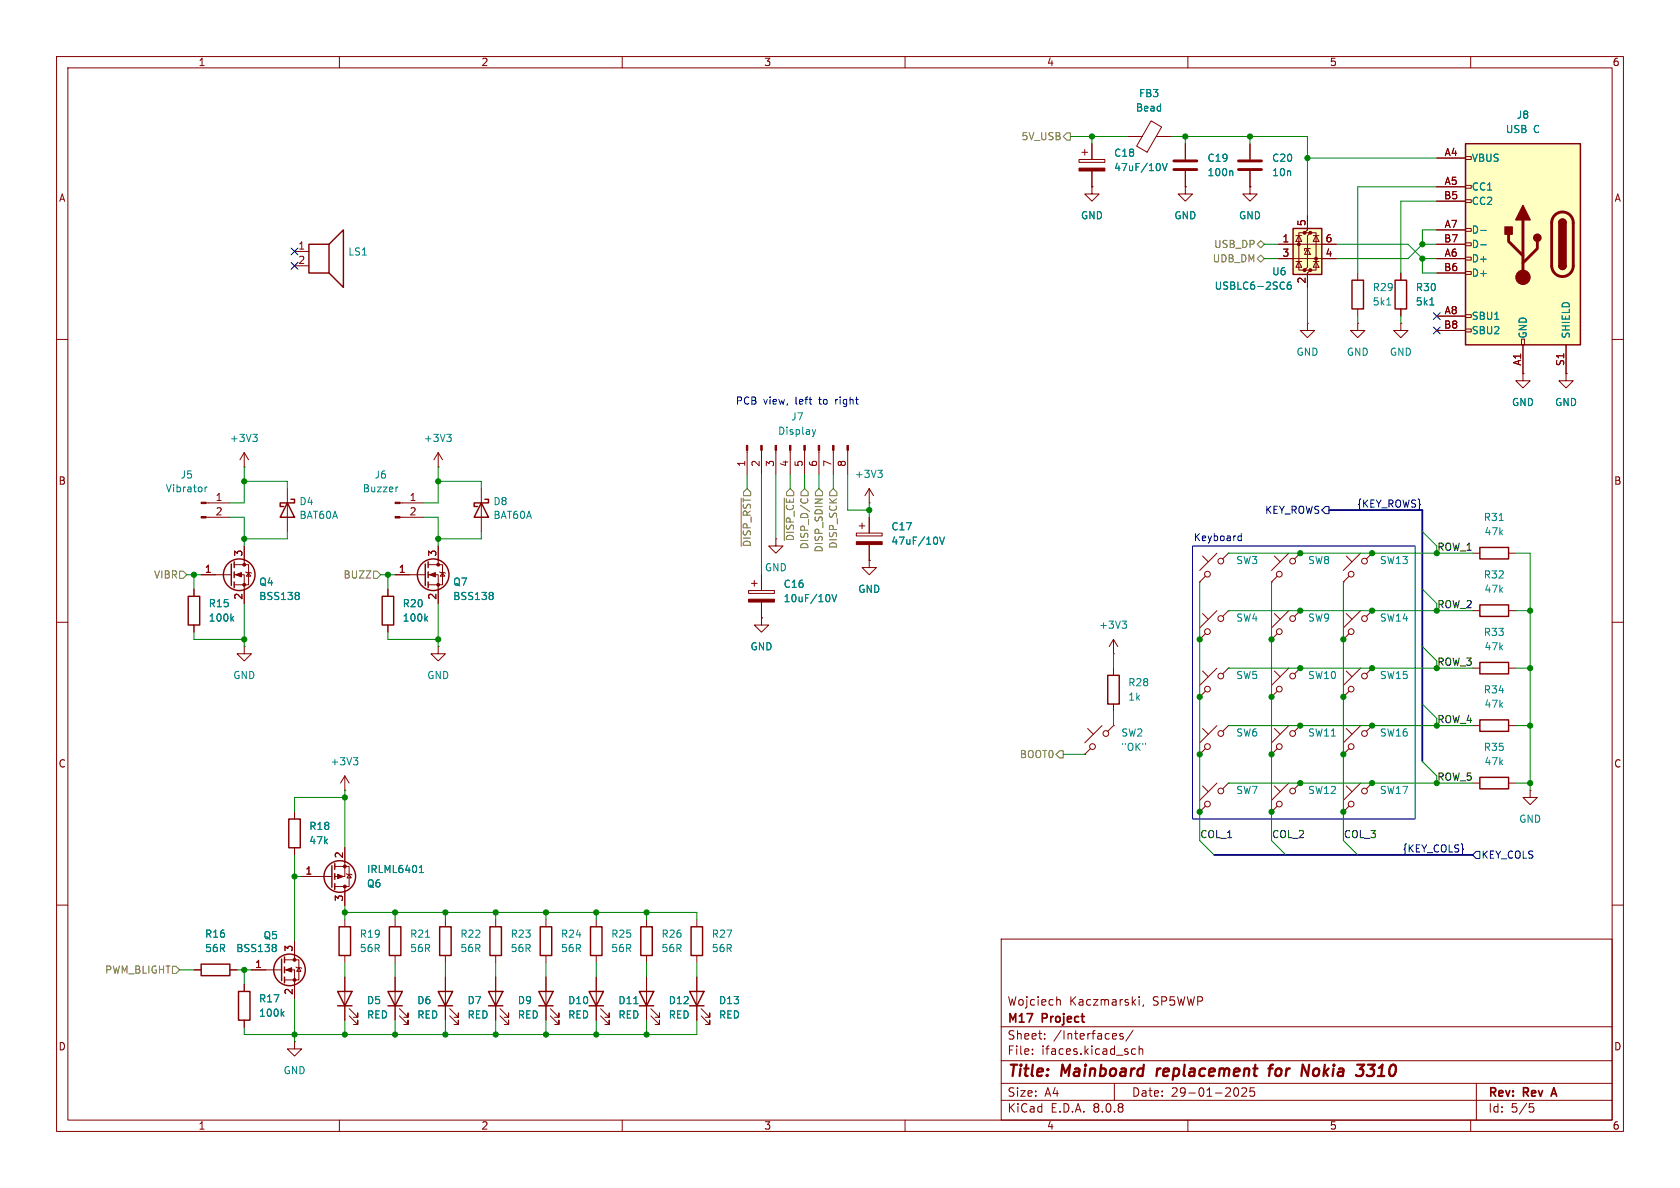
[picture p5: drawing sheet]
<svg xmlns="http://www.w3.org/2000/svg" width="297mm" height="210mm" viewBox="0 0 297 210" stroke-linecap="round" stroke-linejoin="round" font-family="sans-serif">
<g fill="none" stroke="#840000" stroke-width=".18">
<path d="M10 10h277v190h-277zM12 12h273v186h-273zM60 10v2M110 10v2M160 10v2M210 10v2M260 10v2M190.8 28.2h4.5v.5h-4.5zM191.3 26.9h1M191.8 26.4v1M193 25.4v2.8M193 30.2v2.8"/>
<path d="M199.4 24.1h2.5M203.5 21.4l1.9 1.1-2.6 4.4-1.9-1.1zM204.4 24.1h2.6M52.1 44.5h2.5M52.1 47h2.5M10 60h2M132.1 79.6v4.2M134.6 79.6v4.2M137.2 79.6v4.2M139.7 79.6v4.2M142.2 79.6v4.2M144.8 79.6v4.2"/>
<path d="M147.3 79.6v4.2M149.9 79.6v4.2M269.2 66v1.3h1.3l-1.3 1.3-1.2-1.3h1.2M269.2 66h.1M285 60h2M77.5 82.6h.1M77.5 80l-.8 1.3M77.5 80v2.6M77.5 80l.7 1.3M85.1 86.4v7.6M153.7 88.9h.1M153.7 86.4l-.8 1.2"/>
<path d="M153.7 86.4v2.5M153.7 86.4l.7 1.2M10 110h2M260.3 108h1.3M266.7 108h1.3M285 110h2M212.6 138.9l1 1.1M215.1 138.4l-3 3.1M217.2 138.4l-1 1M217.2 138.4h.1M224.8 133.4h.1M225.3 128.8l1 1"/>
<path d="M225.3 138.9l1 1.1M225.8 132.3l-1 1.1M227.8 128.3l-3 3M227.8 138.4l-3 3.1M229.9 128.3l-1 1M229.9 128.3h.1M229.9 138.4l-1 1M229.9 138.4h.1M212.1 143.5h.1M213.1 142.5l-1 1M224.8 143.5h.1M225.8 142.5l-1 1"/>
<path d="M10 160h2M78.7 162.6v1.2M78.7 168.9v1.3M87.6 162.6v1.2M87.6 168.9v1.3M96.5 172.7v7.6M97.3 179.6l1.5 1.5v-.8v.8h-.8M97.3 178.3l1.5 1.5v-.7v.7h-.8M105.4 172.7v7.6M106.2 179.6l1.5 1.5v-.8v.8h-.8M106.2 178.3l1.5 1.5v-.7v.7h-.8M177 166h108v32h-108z"/>
<path d="M187 176.7h.2l.3 .2v.8M201.4 176.2v.1M201.4 176.7v1M202.2 177.6l-.2 .3M285 160h2M60 198v2M110 198v2M160 198v2M177 194.5h108M177 191.5h108M177 187.5h108M177 181.5h108"/>
<path d="M182.5 186.3v.1M182.5 185.5v.1M184.7 183.6v.1M184.7 182.8v.1M197 191.5v3M197.3 182.8l.1 .3-.7 .1M198.5 182.8l-.3-.1-.2 .2v.2l.5 .2v.3h-.5M200.3 182.1l-1.3 2M200.7 185.5l-.4-.1-.3 .3v.4l.2 .2h.5M201.4 185.5l.2-.1 .4 .1v.9M201.4 184.9v1.5M210 198v2"/>
<path d="M218.8 192.4a.81 .81 0 0 1-.3 1.4l-.2-.1M220.3 192.4v.5l-.8 .9h.9M221 192.3v.7l.2-.1h.5l.1 .6-.3 .3-.5-.1M260 198v2M261 191.5v6.5M270.4 195.1h.7M270.5 195.7h.4l.3 .3-.2 .5-.5 .1"/>
<circle cx="215.8" cy="139.8" r=".51"/>
<circle cx="226.2" cy="132" r=".51"/>
<circle cx="228.5" cy="129.7" r=".51"/>
<circle cx="228.5" cy="139.8" r=".51"/>
<circle cx="213.5" cy="142.1" r=".51"/>
<circle cx="226.2" cy="142.1" r=".51"/>
</g>
<path d="M274.3 193.4h.8M274.7 192.3l-.5 1.5" fill="none" stroke="#840000" stroke-width=".3"/>
<path d="M204.6 188.9l-.2 1.3M224.2 188.9h.8M225.1 188.2l-.4 .1-.1 .2-.3 1.7M230.3 188.2l.9 2 .3-2M241.6 190l.3 .2h.5M241.8 188.2h1.3l-.8 .8h.3" fill="none" stroke="#840000" stroke-width=".4"/>
<path d="M54.6 43.2h3.6v5.1h-3.6zM58.2 43.2l2.5-2.6v10.2l-2.5-2.5M85.1 88.9l1.3 2.5h-2.6zM85.7 88.3h.7v.6h-2.6v.6h.7M261.6 106.9h5.1v2.1h-5.1zM77.7 163.8h2.1v5.1h-2.1zM86.6 163.8h2v5.1h-2zM95.2 175.3h2.6l-1.3 2.5zM95.2 177.8h2.6M104.1 175.3h2.6l-1.3 2.5zM104.1 177.8h2.6" fill="none" stroke="#840000" stroke-width=".25"/>
<path d="M205.1 29.1v.8M205.5 28.9l.4 1.3 .4-1.3M79 76.8h.8l-.5 .5M79.5 77.3l.3 .2v.3l-.3 .2M143.6 75.9l.3 .9M143.9 76.8l-.1 .3M144.2 75.9l-.3 .9M155.2 83.1h.8l-.5 .5M155.7 83.6l.3 .3v.3l-.3 .2M112.1 177.4h.7" fill="none" stroke="#008484" stroke-width=".18"/>
<g fill="#840000" stroke="#840000" stroke-width=".18">
<path d="M149.7 78.7h.3v.9h-.3z"/>
<path d="M147.2 78.7h.2v.9h-.2z"/>
<path d="M144.7 78.7h.2v.9h-.2z"/>
<path d="M142.1 78.7h.3v.9h-.3z"/>
<path d="M139.6 78.7h.2v.9h-.2z"/>
<path d="M137 78.7h.3v.9h-.3z"/>
<path d="M134.5 78.7h.2v.9h-.2z"/>
<path d="M132 78.7h.2v.9h-.2z"/>
<path d="M190.8 29.7h4.5v.5h-4.5z"/>
</g>
<path d="M228.6 40.4h5.1v8.1h-5.1z" fill="#ffffc2"/>
<g fill="#840000" stroke="#840000" stroke-width=".18">
<path d="M132.3 105.9h4.6v.5h-4.6z"/>
<path d="M75.9 101.6l1.1-.4v.8z"/>
<path d="M151.4 95.8h4.6v.5h-4.6z"/>
<path d="M59.7 154.6l1 .3-1 .4z"/>
<path d="M41.7 101.6l1-.4v.8z"/>
<path d="M69.8 91.3h.9v.3h-.9z"/>
<path d="M69.8 88.8h.9v.2h-.9z"/>
<path d="M35.6 91.3h.8v.3h-.8z"/>
<path d="M35.6 88.8h.8v.2h-.8z"/>
<circle cx="229.6" cy="43.2" r=".25"/>
<circle cx="230.6" cy="47.8" r=".25"/>
<circle cx="230.6" cy="41.1" r=".25"/>
<circle cx="231.6" cy="47.8" r=".25"/>
<circle cx="231.6" cy="41.1" r=".25"/>
<circle cx="232.7" cy="45.7" r=".25"/>
<circle cx="77.5" cy="103.4" r=".25"/>
<circle cx="77.5" cy="99.8" r=".25"/>
<circle cx="61" cy="153.2" r=".25"/>
<circle cx="61" cy="156.7" r=".25"/>
<circle cx="43.2" cy="103.4" r=".25"/>
<circle cx="43.2" cy="99.8" r=".25"/>
</g>
<g fill="none" stroke="#840000" stroke-width=".18">
<path d="M193 33v1.3h1.3l-1.3 1.3-1.2-1.3h1.2M193 33h.1M209.5 33v1.3h1.3l-1.3 1.3-1.2-1.3h1.2M209.5 33h.1M209.5 25.4v2.8M209.5 30.2v2.8M221 33v1.3h1.2l-1.2 1.3-1.3-1.3h1.3M221 33h.1M221 25.4v2.8M221 30.2v2.8M231.1 38.1v2.5l-.5 .5h1l-.5 .6v5.5l-.5 .6h1l-.5 .5v2.5M226.1 45.7h10.1"/>
<path d="M226.1 43.2h10.1M229.1 46.2h1M229.1 41.7h1M229.6 41.7l.5 1h-1zM229.6 46.2l.5 1h-1zM230.6 41.1h-1v6.7h1M231.1 43.9l.5 1.1h-1zM231.1 57.2v1.2h1.3l-1.3 1.3-1.2-1.3h1.2M231.1 57.2h.1M231.6 43.9h-1v.4M231.6 41.1h1.1v6.7h-1.1M232.2 46.2h1"/>
<path d="M232.2 41.7h1M232.7 46.2l.5 1h-1zM232.7 41.7l.5 1h-1zM36.4 91.4h4.2M36.4 88.9h4.2M41.4 99.8h2.5v3.6h-2.5M43.2 96.5v3.3M50.8 86.4v7.6M70.7 91.4h4.2M70.7 88.9h4.2M75.7 99.8h2.5v3.6h-2.5M77.5 96.5v3.3"/>
<path d="M137.2 95.3v1.2h1.2l-1.2 1.3-1.3-1.3h1.3M137.2 95.3h.1M151.4 94.2h4.6v.5h-4.6zM151.9 93h1M152.4 92.5v1M153.7 99.1v1.2h1.2l-1.2 1.3-1.3-1.3h1.3M153.7 99.1h.1M153.7 91.4v2.8M153.7 96.3v2.8M212.6 98.3l1 1M215.1 97.8l-3 3M217.2 97.8l-1 1"/>
<path d="M217.2 97.8h.1M225.3 98.3l1 1M227.8 97.8l-3 3M229.9 97.8l-1 1M229.9 97.8h.1M238 98.3l1 1M240.5 97.8l-3 3M242.6 97.8l-1 1M242.6 97.8h.1M34.3 104.1v1.3M34.3 110.5v1.3M35.6 101.6h5.3"/>
<path d="M41.4 101.6h1.8v5.1M43.2 114.3v1.3h1.2l-1.2 1.2-1.3-1.2h1.3M43.2 114.3h.1M43.4 101.1l.2 .1h.7l.1 .1M43.9 101.2l.4 .7h-.7zM69.8 101.6h5.4M75.7 101.6h1.8v5.1M77.5 114.3v1.3h1.2l-1.2 1.2-1.3-1.2h1.3M77.5 114.3h.1M77.7 101.1l.2 .1h.7l.1 .1M78.2 101.2l.4 .7h-.7zM132.3 104.4h4.6v.5h-4.6z"/>
<path d="M132.8 103.1h1.1M133.3 102.6v1M134.6 109.2v1.3h1.3l-1.3 1.3-1.3-1.3h1.3M134.6 109.2h.1M134.6 101.6v2.8M134.6 106.4v2.8M196.8 115.6h.1M196.8 113v2.6M196.8 118.1v1.3M196.8 113l-.7 1.3M196.8 113l.8 1.3M212.1 102.9h.1"/>
<path d="M212.1 113h.1M212.6 118.6l1 1M212.6 108.5l1 1M213.1 101.9l-1 1M213.1 112l-1 1M215.1 108l-3 3M215.1 118.1l-3 3.1M217.2 118.1l-1 1M217.2 118.1h.1M217.2 108l-1 1M217.2 108h.1M224.8 113h.1"/>
<path d="M224.8 102.9h.1M225.3 108.5l1 1M225.3 118.6l1 1M225.8 112l-1 1M225.8 101.9l-1 1M227.8 108l-3 3M227.8 118.1l-3 3.1M229.9 108l-1 1M229.9 108h.1M229.9 118.1l-1 1M229.9 118.1h.1M237.5 102.9h.1"/>
<path d="M237.5 113h.1M238 118.6l1 1M238 108.5l1 1M238.5 101.9l-1 1M238.5 112l-1 1M240.5 118.1l-3 3.1M240.5 108l-3 3M242.6 118.1l-1 1M242.6 118.1h.1M242.6 108l-1 1M242.6 108h.1M260.3 118.1h1.3"/>
<path d="M266.7 118.1h1.3M61 139.7h.1M61 137.2v2.5M61 137.2l-.8 1.2M61 137.2l.7 1.2M191.8 133.4h.1M192.3 128.8l1 1M192.8 132.3l-1 1.1M194.8 128.3l-3 3M196.8 128.3l-1 1M196.8 128.3h.1M196.8 124.5v1.2"/>
<path d="M212.1 123.2h.1M213.1 122.2l-1 1M224.8 123.2h.1M225.8 122.2l-1 1M237.5 123.2h.1M237.5 133.4h.1M238 138.9l1 1.1M238 128.8l1 1M238.5 122.2l-1 1M238.5 132.3l-1 1.1M240.5 138.4l-3 3.1M240.5 128.3l-3 3"/>
<path d="M242.6 138.4l-1 1M242.6 138.4h.1M242.6 128.3l-1 1M242.6 128.3h.1M260.3 128.3h1.3M260.3 138.4h1.3M266.7 128.3h1.3M266.7 138.4h1.3M270.5 139.7v1.3h1.3l-1.3 1.2-1.3-1.2h1.3M270.5 139.7h.1M52.1 143.5v1.3M52.1 149.9v1.2"/>
<path d="M53.3 154.9h5.4M59.2 153.2h2.5v3.5h-2.5M61 149.9v5h-1.8M61 156.7v3.3M61.2 154.4l.1 .2h.8l.1 .1M61.7 154.6l.4 .6h-.8zM237.5 143.5h.1M238.5 142.5l-1 1M61 162.6v1.2M61 168.9v1.3M61 172.7v7.6M61.7 179.6l1.5 1.5v-.8v.8h-.7"/>
<path d="M61.7 178.3l1.5 1.5v-.7v.7h-.7M69.8 162.6v1.2M69.8 168.9v1.3M69.8 172.7v7.6M70.6 179.6l1.5 1.5v-.8v.8h-.7M70.6 178.3l1.5 1.5v-.7v.7h-.7M78.7 172.7v7.6M79.5 179.6l1.5 1.5v-.8v.8h-.7M79.5 178.3l1.5 1.5v-.7v.7h-.7M87.6 172.7v7.6M88.4 179.6l1.5 1.5v-.8v.8h-.7M88.4 178.3l1.5 1.5v-.7v.7h-.7"/>
<path d="M96.5 162.6v1.2M96.5 168.9v1.3M105.4 162.6v1.2M105.4 168.9v1.3M114.3 162.6v1.2M114.3 168.9v1.3M114.3 172.7v7.6M115.1 179.6l1.5 1.5v-.8v.8h-.8M115.1 178.3l1.5 1.5v-.7v.7h-.8M123.2 162.6v1.2M123.2 168.9v1.3M123.2 172.7v7.6"/>
<path d="M124 179.6l1.5 1.5v-.8v.8h-.8M124 178.3l1.5 1.5v-.7v.7h-.8M52.1 184.2v1.2h1.2l-1.2 1.3-1.3-1.3h1.3M52.1 184.2h.1"/>
<circle cx="215.8" cy="99.2" r=".51"/>
<circle cx="228.5" cy="99.2" r=".51"/>
<circle cx="241.2" cy="99.2" r=".51"/>
<circle cx="213.5" cy="101.5" r=".51"/>
<circle cx="213.5" cy="111.7" r=".51"/>
<circle cx="215.8" cy="109.3" r=".51"/>
<circle cx="215.8" cy="119.5" r=".51"/>
<circle cx="226.2" cy="111.7" r=".51"/>
<circle cx="226.2" cy="101.5" r=".51"/>
<circle cx="228.5" cy="109.3" r=".51"/>
<circle cx="228.5" cy="119.5" r=".51"/>
<circle cx="238.9" cy="101.5" r=".51"/>
<circle cx="238.9" cy="111.7" r=".51"/>
<circle cx="241.2" cy="109.3" r=".51"/>
<circle cx="241.2" cy="119.5" r=".51"/>
<circle cx="193.1" cy="132" r=".51"/>
<circle cx="195.5" cy="129.7" r=".51"/>
<circle cx="213.5" cy="121.8" r=".51"/>
<circle cx="226.2" cy="121.8" r=".51"/>
<circle cx="238.9" cy="121.8" r=".51"/>
<circle cx="238.9" cy="132" r=".51"/>
<circle cx="241.2" cy="129.7" r=".51"/>
<circle cx="241.2" cy="139.8" r=".51"/>
<circle cx="238.9" cy="142.1" r=".51"/>
</g>
<g fill="none" stroke="#840000" stroke-width=".25">
<path d="M228.6 40.4h5.1v8.1h-5.1zM40.9 99.7v3.8M41.4 99.3v1M50.8 88.9l1.3 2.5h-2.6zM51.4 88.3h.7v.6h-2.6v.6h.7M75.2 99.7v3.8M75.7 99.3v1M33.3 105.4h2v5.1h-2zM41.4 101.1v1M41.4 102.9v1M75.7 101.1v1M75.7 102.9v1"/>
<path d="M195.8 119.4h2.1v5.1h-2.1zM261.6 117.1h5.1v2h-5.1zM261.6 127.3h5.1v2h-5.1zM261.6 137.4h5.1v2h-5.1zM51.1 144.8h2v5.1h-2zM58.7 153v3.8M59.2 152.7v1M59.2 154.4v1M59.2 156.2v1M59.7 175.3h2.5l-1.2 2.5zM59.7 177.8h2.5M59.9 163.8h2.1v5.1h-2.1z"/>
<path d="M68.6 175.3h2.5l-1.3 2.5zM68.6 177.8h2.5M68.8 163.8h2.1v5.1h-2.1zM77.5 175.3h2.5l-1.3 2.5zM77.5 177.8h2.5M86.4 175.3h2.5l-1.3 2.5zM86.4 177.8h2.5M95.5 163.8h2v5.1h-2zM104.4 163.8h2v5.1h-2zM113 175.3h2.6l-1.3 2.5zM113 177.8h2.6M113.3 163.8h2v5.1h-2z"/>
<path d="M121.9 175.3h2.6l-1.3 2.5zM121.9 177.8h2.6M122.2 163.8h2v5.1h-2z"/>
<circle cx="42.3" cy="101.6" r="2.79"/>
<circle cx="76.6" cy="101.6" r="2.79"/>
<circle cx="60.1" cy="154.9" r="2.79"/>
</g>
<g fill="none" stroke="#008484" stroke-width=".18">
<path d="M217.8 30.2l.1 .2v.7M228.2 49.9h-.4a.86 .86 0 0 0 0 1.2l.4-.1 .1-.4-.3-.3-.3 .1-.1 .2M36.3 86.1v.8M36.6 86.1l-.3 .2M70.4 86.1l-.3 .1M165.7 95.2v.8M166.1 94.9l.4 1.3 .5-1.3M41 109.3l.3 .5M41.3 109l-.5 .4M52.7 104.7l.2 .3-.2 .3 .2 .2v.2l-.2 .3M87 104.7l.2 .3-.2 .3 .2 .2v.2l-.2 .3M146.6 105.3v.8"/>
<path d="M147.1 105.1l.4 1.3 .4-1.3M198.4 109.8h.7l-.4 .5M198.9 110.3l.2 .2v.3l-.2 .3M62.5 133.9h.8l-.5 .5M63 134.4l.3 .3v.3l-.3 .2M202.5 131.4v.2M74.1 154.2h.8M74.1 153.3l.4-.3v1.2M75.2 165.7h.7"/>
</g>
<path d="M207.5 30h4.1M207.5 28.4h4.1M218.9 30h4.1M218.9 28.4h4.1" fill="none" stroke="#840000" stroke-width=".51"/>
<path d="M259.1 25.4h20.3v35.6h-20.3z" fill="#ffffc2"/>
<g fill="none" stroke="#840000" stroke-width=".18">
<path d="M193 33h.1M193 25.4v2.8M193 30.2v2.8M199.4 24.1h2.5M204.5 24.1h2.5M209.5 33h.1M209.5 25.4v2.8M209.5 30.2v2.8M221 33h.1M221 25.4v2.8M221 30.2v2.8M231.1 38.1v2.5"/>
<path d="M254 27.9h5.1M254 33h5.1M254 35.6h5.1M259.1 35.3h1v.5h-1zM259.1 32.8h1v.5h-1zM259.1 27.7h1v.5h-1zM226.1 45.7h2.5M226.1 43.2h2.5M231.1 48.3v2.5M233.7 45.7h2.5M233.7 43.2h2.5M240 57.2v1.2h1.3l-1.3 1.3-1.2-1.3h1.2"/>
<path d="M240 57.2h.1M240 48.3v1.2M240 54.6v1.3M247.6 57.2v1.2h1.3l-1.3 1.3-1.2-1.3h1.2M247.6 57.2h.1M247.6 48.3v1.2M247.6 54.6v1.3M254 45.7h5.1M254 40.6h5.1M254 55.9h5.1M254 48.3h5.1M254 43.2h5.1"/>
<path d="M254 58.4h5.1M259.1 58.2h1v.5h-1zM259.1 55.6h1v.5h-1zM259.1 48h1v.5h-1zM259.1 45.5h1v.5h-1zM259.1 42.9h1v.5h-1zM259.1 40.4h1v.5h-1zM269 59.9h.5v1.1h-.5zM269.2 66h.1M269.2 61v5M276.9 66v1.3h1.2l-1.2 1.3-1.3-1.3h1.3M276.9 66h.1"/>
<path d="M276.9 61v5M43.2 82.6h.1M43.2 80v2.6M43.2 96.5v2.6M43.2 80l-.8 1.3M43.2 80l.7 1.3M77.5 96.5v2.6M153.7 99.1h.1M153.7 91.4v2.8M153.7 96.3v2.8M260.3 97.8h1.3M266.7 97.8h1.3"/>
<path d="M34.3 104.1v1.3M34.3 110.5v1.3M35.6 101.6h2.5M43.2 104.1v2.6M68.6 104.1v1.3M68.6 110.5v1.3M69.8 101.6h2.6M77.5 104.1v2.6M134.6 109.2h.1M134.6 101.6v2.8M134.6 106.4v2.8M212.1 133.4h.1"/>
<path d="M212.6 128.8l1 1M213.1 132.3l-1 1.1M215.1 128.3l-3 3M217.2 128.3l-1 1M217.2 128.3h.1M52.1 143.5v1.3M52.1 149.9v1.2M53.3 154.9h2.6M61 149.9v2.5M61 157.5v2.5M34.3 171.5h1.3M40.6 171.5h1.3"/>
<path d="M43.2 174v1.3M44.4 171.5h5.4M50.3 171.5h1.8v5M50.3 169.7h2.5v3.5h-2.5M52.1 166.4v3.3M52.3 170.9l.2 .2h.7l.1 .1M52.8 171.1l.4 .6h-.7zM61 172.7v2.6M61 177.8v2.5M69.8 172.7v2.6M69.8 177.8v2.5M78.7 172.7v2.6"/>
<path d="M78.7 177.8v2.5M87.6 172.7v2.6M87.6 177.8v2.5M96.5 172.7v2.6M96.5 177.8v2.5M105.4 172.7v2.6M105.4 177.8v2.5M114.3 172.7v2.6M114.3 177.8v2.5M123.2 172.7v2.6M123.2 177.8v2.5M43.2 180.3v1.3"/>
<circle cx="213.5" cy="132" r=".51"/>
<circle cx="215.8" cy="129.7" r=".51"/>
</g>
<g fill="none" stroke="#840000" stroke-width=".25">
<path d="M259.1 25.4h20.3v35.6h-20.3zM275.6 39.4a.64 .64 0 0 1 .6-.7 .64 .64 0 0 1 .7 .7M239 49.5h2v5.1h-2zM246.6 49.5h2.1v5.1h-2.1zM275.6 47a.64 .64 0 0 0 .6 .6 .64 .64 0 0 0 .7-.6M261.6 96.8h5.1v2h-5.1zM67.6 105.4h2v5.1h-2zM35.6 170.4h5v2.1h-5zM42.2 175.3h2v5h-2zM49.8 169.5v3.9M50.3 169.2v1M50.3 170.9v1.1"/>
<path d="M50.3 172.7v1"/>
<circle cx="51.2" cy="171.4" r="2.79"/>
</g>
<path d="M269.2 38.9v10.1M274.9 38a1.91 1.91 0 0 1 2-.4 1.91 1.91 0 0 1 1.2 1.8v7.6a1.91 1.91 0 0 1-1.9 1.9 1.91 1.91 0 0 1-1.9-1.9v-7.8l.2-.6zM266.7 41.4v1.3l2.5 2.5M271.8 42.7v1.2l-2.6 2.6" fill="none" stroke="#840000" stroke-width=".51"/>
<g fill="#840000" stroke="#840000" stroke-width=".25">
<path d="M275.6 47h1.3a.64 .64 0 0 1-.7 .6 .64 .64 0 0 1-.6-.6z"/>
<path d="M275.6 39.4h1.3v7.6h-1.3z"/>
<path d="M275.8 38.9a.64 .64 0 0 1 .7-.1 .64 .64 0 0 1 .4 .6h-1.3z"/>
<path d="M269.2 36.3l1.3 2.6h-2.5z"/>
<path d="M266.1 40.1h1.2v1.3h-1.2z"/>
<circle cx="271.8" cy="42" r=".63"/>
</g>
<g fill="#840000" stroke="#840000" stroke-width=".18">
<path d="M50.5 171.5l1.1-.4v.7z"/>
<circle cx="269.2" cy="49" r="1.27"/>
<circle cx="52.1" cy="173.2" r=".25"/>
<circle cx="52.1" cy="169.7" r=".25"/>
</g>
<g fill="none" stroke="#008484" stroke-width=".18">
<path d="M205.1 29.1v.8M205.5 28.9l.4 1.3 .4-1.3M217.8 30.2l.1 .2v.7M228.2 49.9h-.4a.86 .86 0 0 0 0 1.2l.4-.1 .1-.4-.3-.3-.3 .1-.1 .2M245.2 53.9h.7M252.8 53.9h.7M261.8 40.7h.9M261.8 43.3h.9M44.7 76.8h.8l-.4 .5M45.2 77.3l.3 .2v.3l-.3 .2M165.7 95.2v.8M166.1 94.9l.4 1.3 .5-1.3"/>
<path d="M265 92h.8M41 109.3l.3 .5M41.3 109l-.5 .4M52.7 104.7l.2 .3-.2 .3 .2 .2v.2l-.2 .3M75.2 109.3l.4 .5M75.6 109l-.5 .4M87 104.7l.2 .3-.2 .3 .2 .2v.2l-.2 .3M146.6 105.3v.8M147.1 105.1l.4 1.3 .4-1.3M74.1 154.2h.8M74.1 153.3l.4-.3v1.2M48.6 166.9l.2 .3-.2 .3 .2 .2v.3l-.2 .2"/>
<path d="M49.8 179.2l.4 .4M50.2 178.8l-.5 .5M112.1 177.4h.7"/>
</g>
<g fill="none" stroke="#848400" stroke-width=".18">
<path d="M188.6 23.5h.6v1.3h-.6l-.6-.7zM222.2 45.7l.7-.6 .6 .6-.6 .7zM222.9 42.5l.6 .7-.6 .6-.7-.6zM131 88v8.6M138.7 88v7.5M141.7 88.2l-.2 .3M142.2 86.4l.7 .6v.6h-1.3v-.6zM142.7 88.2l.1 .3M144.8 86.4l.6 .6v.6h-1.3v-.6zM147.3 86.4l.7 .6v.6h-1.3v-.6zM31.7 101h.7l.6 .6-.6 .6h-.7zM66 101h.7l.6 .6-.6 .6h-.7z"/>
<path d="M187.3 132.7h.7v1.3h-.7l-.6-.6zM30.5 170.8h.6l.6 .7-.6 .6h-.6z"/>
</g>
<path d="M51.5 46.4l1.2 1.2M51.5 43.8l1.2 1.3M52.7 46.4l-1.2 1.2M52.7 43.8l-1.2 1.3M253.4 55.3l1.2 1.2M253.4 57.8l1.2 1.2M254.6 55.3l-1.2 1.2M254.6 57.8l-1.2 1.2M234.3 89.5h.6v1.3h-.6l-.6-.6zM261 150.5h.6v1.3h-.6l-.7-.7z" fill="none" stroke="#000084" stroke-width=".18"/>
<path d="M210.8 96.5h39.4v48.3h-39.4zM219 95.5h.4M219 94.8h.4M219.4 94.3v1.3" fill="none" stroke="#0000c2" stroke-width=".18"/>
<path d="M234.9 90.2h16.6v44.4M214.6 151.1h45.7" fill="none" stroke="#000084" stroke-width=".3"/>
<g fill="none" stroke="#008400" stroke-width=".18">
<path d="M189.2 24.1h10.2M193 24.1v1.3M207 24.1h24.1v14M209.5 24.1v1.3M221 24.1v1.3M231.1 27.9h22.9M254 33h-14v15.3M254 35.6h-6.4v12.7M223.5 45.7h2.6M223.5 43.2h2.6M231.1 50.8v6.4M236.2 43.2h12.7l2.6 2.5"/>
<path d="M240 55.9v1.3M247.6 55.9v1.3M251.5 43.2l-2.6 2.5h-12.7M251.5 45.7h2.5M251.5 43.2h2.5M251.5 45.7v2.6h2.5M254 40.6h-2.5v2.6M40.6 91.4h2.6v5.1M43.2 82.6v6.3h-2.6M43.2 85.1h7.6v1.3M50.8 94v1.3h-7.6M74.9 91.4h2.6v5.1"/>
<path d="M77.5 82.6v6.3h-2.6M77.5 85.1h7.6v1.3M85.1 94v1.3h-7.6M132.1 83.8v2.6M134.6 83.8v17.8M137.2 83.8v11.5M139.7 83.8v2.6M142.2 83.8v2.6M144.8 83.8v2.6M147.3 83.8v2.6M149.9 83.8v6.4h3.8M153.7 88.9v2.5"/>
<path d="M217.2 97.8h43.1M251.5 94l2.5 2.5M268 97.8h2.5v41.9M33 101.6h2.6M34.3 101.6v2.5M34.3 111.8v1.2h8.9M43.2 106.7v7.6M67.3 101.6h2.5M68.6 101.6v2.5M68.6 111.8v1.2h8.9M77.5 106.7v7.6M196.8 115.6v2.5"/>
<path d="M212.1 102.9v45.7l2.5 2.5M217.2 118.1h43.1M217.2 108h43.1M224.8 102.9v45.7l2.5 2.5M237.5 102.9v45.7l2.5 2.5M251.5 114.3l2.5 2.5M251.5 104.1l2.5 2.6M268 118.1h2.5M268 108h2.5M61 139.7v10.2M188 133.4h3.8M196.8 125.7v2.6"/>
<path d="M217.2 128.3h43.1M217.2 138.4h43.1M251.5 124.5l2.5 2.5M251.5 134.6l2.5 2.6M268 128.3h2.5M268 138.4h2.5M52.1 151.1v15.3M52.1 154.9h1.2M61 141h-8.9v2.5M31.7 171.5h2.6M41.9 171.5h2.5M43.2 171.5v2.5"/>
<path d="M52.1 176.5v7.7M61 160v2.6M61 170.2v2.5M61 161.3h62.2v1.3M69.8 161.3v1.3M69.8 170.2v2.5M78.7 161.3v1.3M78.7 170.2v2.5M87.6 161.3v1.3M87.6 170.2v2.5M96.5 161.3v1.3M96.5 170.2v2.5"/>
<path d="M105.4 161.3v1.3M105.4 170.2v2.5M114.3 161.3v1.3M114.3 170.2v2.5M123.2 170.2v2.5M61 180.3v2.6M69.8 180.3v2.6M78.7 180.3v2.6M87.6 180.3v2.6M96.5 180.3v2.6M105.4 180.3v2.6M114.3 180.3v2.6"/>
<path d="M123.2 180.3v2.6h-80v-1.3"/>
</g>
<g fill="#008400" stroke="#008400" stroke-width=".18">
<circle cx="212.1" cy="133.4" r=".46"/>
<circle cx="212.1" cy="143.5" r=".46"/>
<circle cx="105.4" cy="161.3" r=".46"/>
<circle cx="114.3" cy="182.9" r=".46"/>
<circle cx="114.3" cy="161.3" r=".46"/>
<circle cx="61" cy="161.3" r=".46"/>
<circle cx="69.8" cy="161.3" r=".46"/>
<circle cx="78.7" cy="161.3" r=".46"/>
<circle cx="78.7" cy="182.9" r=".46"/>
<circle cx="61" cy="141" r=".46"/>
<circle cx="69.8" cy="182.9" r=".46"/>
<circle cx="61" cy="182.9" r=".46"/>
<circle cx="52.1" cy="154.9" r=".46"/>
<circle cx="52.1" cy="182.9" r=".46"/>
<circle cx="43.2" cy="171.5" r=".46"/>
<circle cx="87.6" cy="161.3" r=".46"/>
<circle cx="77.5" cy="85.1" r=".46"/>
<circle cx="105.4" cy="182.9" r=".46"/>
<circle cx="96.5" cy="182.9" r=".46"/>
<circle cx="87.6" cy="182.9" r=".46"/>
<circle cx="96.5" cy="161.3" r=".46"/>
<circle cx="77.5" cy="113" r=".46"/>
<circle cx="43.2" cy="113" r=".46"/>
<circle cx="43.2" cy="95.3" r=".46"/>
<circle cx="34.3" cy="101.6" r=".46"/>
<circle cx="43.2" cy="85.1" r=".46"/>
<circle cx="77.5" cy="95.3" r=".46"/>
<circle cx="68.6" cy="101.6" r=".46"/>
<circle cx="224.8" cy="133.4" r=".46"/>
<circle cx="224.8" cy="123.2" r=".46"/>
<circle cx="212.1" cy="123.2" r=".46"/>
<circle cx="242.6" cy="97.8" r=".46"/>
<circle cx="153.7" cy="90.2" r=".46"/>
<circle cx="242.6" cy="108" r=".46"/>
<circle cx="242.6" cy="118.1" r=".46"/>
<circle cx="229.9" cy="118.1" r=".46"/>
<circle cx="224.8" cy="113" r=".46"/>
<circle cx="229.9" cy="108" r=".46"/>
<circle cx="237.5" cy="113" r=".46"/>
<circle cx="229.9" cy="97.8" r=".46"/>
<circle cx="237.5" cy="123.2" r=".46"/>
<circle cx="212.1" cy="113" r=".46"/>
<circle cx="242.6" cy="128.3" r=".46"/>
<circle cx="270.5" cy="138.4" r=".46"/>
<circle cx="242.6" cy="138.4" r=".46"/>
<circle cx="251.5" cy="43.2" r=".46"/>
<circle cx="251.5" cy="45.7" r=".46"/>
<circle cx="270.5" cy="128.3" r=".46"/>
<circle cx="270.5" cy="118.1" r=".46"/>
<circle cx="270.5" cy="108" r=".46"/>
<circle cx="237.5" cy="133.4" r=".46"/>
<circle cx="229.9" cy="128.3" r=".46"/>
<circle cx="224.8" cy="143.5" r=".46"/>
<circle cx="237.5" cy="143.5" r=".46"/>
<circle cx="229.9" cy="138.4" r=".46"/>
<circle cx="209.5" cy="24.1" r=".46"/>
<circle cx="231.1" cy="27.9" r=".46"/>
<circle cx="221" cy="24.1" r=".46"/>
<circle cx="193" cy="24.1" r=".46"/>
</g>
<g font-size="2.8" fill="#840000">
<text x="178" y="190.9">Title:</text>
<text x="187.7" y="190.9">Mainboard</text>
<text x="205.3" y="190.9">replacement</text>
<text x="226" y="190.9">for</text>
<text x="232.5" y="190.9">Nokia</text>
<text x="243.1" y="190.9">3310</text>
</g>
<g font-size="2.1" fill="#840000">
<text x="178" y="178">Wojciech</text>
<text x="189" y="178">Kaczmarski,</text>
<text x="203.8" y="178">SP5WWP</text>
<text x="178" y="184">Sheet:</text>
<text x="178" y="181.2">M17</text>
<text x="184.3" y="181.2">Project</text>
<text x="186.2" y="184">/Interfaces/</text>
<text x="178" y="186.7">File:</text>
<text x="184.1" y="186.7">ifaces.kicad_sch</text>
<text x="178" y="196.9">KiCad</text>
<text x="178" y="194.1">Size:</text>
<text x="184.7" y="194.1">A4</text>
<text x="185.7" y="196.9">E.D.A.</text>
<text x="193.3" y="196.9">8.0.8</text>
<text x="200" y="194.1">Date:</text>
<text x="207" y="194.1">29-01-2025</text>
<text x="263" y="194.3">Rev:</text>
<text x="263" y="196.9">Id:</text>
<text x="267.1" y="196.9">5/5</text>
<text x="269.4" y="194.3">Rev</text>
<text x="275.1" y="194.3">A</text>
</g>
<g font-size="1.8" fill="#840000">
<text x="35" y="11.9">1</text>
<text x="85" y="11.9">2</text>
<text x="135" y="11.9">3</text>
<text x="185" y="11.9">4</text>
<text x="235" y="11.9">5</text>
<text x="285" y="11.9">6</text>
<text x="255.3" y="27.7">A4</text>
<text x="10.3" y="35.9">A</text>
<text x="255.2" y="35.3">B5</text>
<text x="255.3" y="32.8">A5</text>
<text x="285.3" y="35.9">A</text>
<text x="230.9" y="40.1" transform="rotate(-90 230.9 40.1)">5</text>
<text x="255.3" y="40.4">A7</text>
<text x="52.6" y="44.2">1</text>
<text x="52.6" y="46.7">2</text>
<text x="226.6" y="42.9">1</text>
<text x="226.6" y="45.5">3</text>
<text x="234.2" y="45.5">4</text>
<text x="234.2" y="42.9">6</text>
<text x="255.2" y="42.9">B7</text>
<text x="255.3" y="45.5">A6</text>
<text x="230.9" y="50.2" transform="rotate(-90 230.9 50.2)">2</text>
<text x="255.2" y="48">B6</text>
<text x="255.2" y="58.2">B8</text>
<text x="255.3" y="55.6">A8</text>
<text x="269" y="64.8" transform="rotate(-90 269 64.8)">A1</text>
<text x="276.6" y="64.8" transform="rotate(-90 276.6 64.8)">S1</text>
<text x="131.8" y="82.6" transform="rotate(-90 131.8 82.6)">1</text>
<text x="134.4" y="82.6" transform="rotate(-90 134.4 82.6)">2</text>
<text x="136.9" y="82.6" transform="rotate(-90 136.9 82.6)">3</text>
<text x="139.4" y="82.6" transform="rotate(-90 139.4 82.6)">4</text>
<text x="142" y="82.6" transform="rotate(-90 142 82.6)">5</text>
<text x="144.5" y="82.6" transform="rotate(-90 144.5 82.6)">6</text>
<text x="147.1" y="82.6" transform="rotate(-90 147.1 82.6)">7</text>
<text x="149.6" y="82.6" transform="rotate(-90 149.6 82.6)">8</text>
<text x="10.3" y="85.9">B</text>
<text x="38" y="88.6">1</text>
<text x="72.3" y="88.6">1</text>
<text x="285.3" y="85.9">B</text>
<text x="38" y="91.2">2</text>
<text x="72.3" y="91.2">2</text>
<text x="36.1" y="101.3">1</text>
<text x="42.9" y="98.5" transform="rotate(-90 42.9 98.5)">3</text>
<text x="70.4" y="101.3">1</text>
<text x="77.2" y="98.5" transform="rotate(-90 77.2 98.5)">3</text>
<text x="42.9" y="106.1" transform="rotate(-90 42.9 106.1)">2</text>
<text x="77.2" y="106.1" transform="rotate(-90 77.2 106.1)">2</text>
<text x="10.3" y="135.9">C</text>
<text x="285.3" y="135.9">C</text>
<text x="53.9" y="154.7">1</text>
<text x="60.7" y="151.8" transform="rotate(-90 60.7 151.8)">2</text>
<text x="60.7" y="159.5" transform="rotate(-90 60.7 159.5)">3</text>
<text x="45" y="171.2">1</text>
<text x="51.8" y="168.3" transform="rotate(-90 51.8 168.3)">3</text>
<text x="51.8" y="176" transform="rotate(-90 51.8 176)">2</text>
<text x="10.3" y="185.9">D</text>
<text x="285.3" y="185.9">D</text>
<text x="35" y="199.9">1</text>
<text x="85" y="199.9">2</text>
<text x="135" y="199.9">3</text>
<text x="185" y="199.9">4</text>
<text x="235" y="199.9">5</text>
<text x="285" y="199.9">6</text>
</g>
<g font-size="1.8" fill="#008484">
<text x="201.3" y="17.4">FB3</text>
<text x="200.7" y="19.9">Bead</text>
<text x="266.1" y="23.7">USB</text>
<text x="268" y="21.2">J8</text>
<text x="271.1" y="23.7">C</text>
<text x="196.9" y="27.9">C18</text>
<text x="213.4" y="28.8">C19</text>
<text x="224.8" y="28.8">C20</text>
<text x="260.1" y="28.8">VBUS</text>
<text x="196.9" y="30.5">47uF/10V</text>
<text x="213.4" y="31.3">100n</text>
<text x="224.8" y="31.3">10n</text>
<text x="260.1" y="33.9">CC1</text>
<text x="191" y="39">GND</text>
<text x="207.5" y="39">GND</text>
<text x="218.9" y="39">GND</text>
<text x="260.1" y="41.5">D-</text>
<text x="260.1" y="36.4">CC2</text>
<text x="61.5" y="45.4">LS1</text>
<text x="260.1" y="46.6">D+</text>
<text x="260.1" y="44">D-</text>
<text x="214.6" y="51.4">USBLC6-2SC6</text>
<text x="224.8" y="48.9">U6</text>
<text x="242.6" y="51.7">R29</text>
<text x="250.2" y="51.7">R30</text>
<text x="260.1" y="49.1">D+</text>
<text x="242.6" y="54.2">5k1</text>
<text x="250.2" y="54.2">5k1</text>
<text x="260.1" y="56.7">SBU1</text>
<text x="260.1" y="59.3">SBU2</text>
<text x="270.1" y="59.9" transform="rotate(-90 270.1 59.9)">GND</text>
<text x="277.7" y="59.9" transform="rotate(-90 277.7 59.9)">SHIELD</text>
<text x="229.1" y="63.1">GND</text>
<text x="238" y="63.1">GND</text>
<text x="245.6" y="63.1">GND</text>
<text x="267.2" y="72">GND</text>
<text x="274.8" y="72">GND</text>
<text x="137.5" y="77.1">Display</text>
<text x="139.8" y="74.5">J7</text>
<text x="40.5" y="78.3">+3V3</text>
<text x="74.8" y="78.3">+3V3</text>
<text x="29.2" y="87.2">Vibrator</text>
<text x="31.8" y="84.8">J5</text>
<text x="52.8" y="89.5">D4</text>
<text x="64" y="87.2">Buzzer</text>
<text x="66.1" y="84.8">J6</text>
<text x="87.1" y="89.5">D8</text>
<text x="151" y="84.7">+3V3</text>
<text x="52.8" y="91.9">BAT60A</text>
<text x="87.1" y="91.9">BAT60A</text>
<text x="157.5" y="94">C17</text>
<text x="262.2" y="92.3">R31</text>
<text x="262.3" y="94.8">47k</text>
<text x="135.1" y="101.2">GND</text>
<text x="157.5" y="96.5">47uF/10V</text>
<text x="218.4" y="99.9">SW3</text>
<text x="231.1" y="99.9">SW8</text>
<text x="243.8" y="99.9">SW13</text>
<text x="36.8" y="107.5">R15</text>
<text x="45.7" y="106.3">BSS138</text>
<text x="45.7" y="103.7">Q4</text>
<text x="71.1" y="107.5">R20</text>
<text x="80" y="106.3">BSS138</text>
<text x="80" y="103.7">Q7</text>
<text x="138.4" y="106.7">10uF/10V</text>
<text x="138.4" y="104.1">C16</text>
<text x="151.6" y="105">GND</text>
<text x="262.2" y="102.5">R32</text>
<text x="262.3" y="105">47k</text>
<text x="36.8" y="110.1">100k</text>
<text x="71.1" y="110.1">100k</text>
<text x="194.2" y="111.4">+3V3</text>
<text x="218.4" y="110.1">SW4</text>
<text x="231.1" y="110.1">SW9</text>
<text x="243.8" y="110.1">SW14</text>
<text x="262.2" y="112.6">R33</text>
<text x="132.6" y="115.2">GND</text>
<text x="262.3" y="115.2">47k</text>
<text x="41.1" y="120.2">GND</text>
<text x="75.4" y="120.2">GND</text>
<text x="199.4" y="121.5">R28</text>
<text x="199.4" y="124.1">1k</text>
<text x="218.4" y="120.2">SW5</text>
<text x="231.1" y="120.2">SW10</text>
<text x="243.8" y="120.2">SW15</text>
<text x="262.2" y="122.8">R34</text>
<text x="262.3" y="125.3">47k</text>
<text x="198.1" y="130.4">SW2</text>
<text x="218.4" y="130.4">SW6</text>
<text x="231.1" y="130.4">SW11</text>
<text x="243.8" y="130.4">SW16</text>
<text x="58.3" y="135.5">+3V3</text>
<text x="198.1" y="132.9">&quot;OK&quot;</text>
<text x="262.2" y="132.9">R35</text>
<text x="262.3" y="135.5">47k</text>
<text x="218.4" y="140.6">SW7</text>
<text x="231.1" y="140.6">SW12</text>
<text x="243.8" y="140.6">SW17</text>
<text x="54.6" y="149.5">47k</text>
<text x="54.6" y="146.9">R18</text>
<text x="268.5" y="145.6">GND</text>
<text x="64.8" y="154.5">IRLML6401</text>
<text x="64.8" y="157.1">Q6</text>
<text x="36.2" y="166">R16</text>
<text x="46.5" y="166.2">Q5</text>
<text x="63.5" y="166">R19</text>
<text x="72.4" y="166">R21</text>
<text x="81.3" y="166">R22</text>
<text x="90.2" y="166">R23</text>
<text x="99.1" y="166">R24</text>
<text x="108" y="166">R25</text>
<text x="116.8" y="166">R26</text>
<text x="125.7" y="166">R27</text>
<text x="36.2" y="168.5">56R</text>
<text x="41.7" y="168.5">BSS138</text>
<text x="63.5" y="168.5">56R</text>
<text x="72.4" y="168.5">56R</text>
<text x="81.3" y="168.5">56R</text>
<text x="90.2" y="168.5">56R</text>
<text x="99.1" y="168.5">56R</text>
<text x="108" y="168.5">56R</text>
<text x="116.8" y="168.5">56R</text>
<text x="125.7" y="168.5">56R</text>
<text x="45.7" y="177.4">R17</text>
<text x="45.7" y="179.9">100k</text>
<text x="64.8" y="177.7">D5</text>
<text x="73.7" y="177.7">D6</text>
<text x="82.6" y="177.7">D7</text>
<text x="91.4" y="177.7">D9</text>
<text x="100.3" y="177.7">D10</text>
<text x="109.2" y="177.7">D11</text>
<text x="118.1" y="177.7">D12</text>
<text x="127" y="177.7">D13</text>
<text x="64.8" y="180.3">RED</text>
<text x="73.7" y="180.3">RED</text>
<text x="82.6" y="180.3">RED</text>
<text x="91.4" y="180.3">RED</text>
<text x="100.3" y="180.3">RED</text>
<text x="109.2" y="180.3">RED</text>
<text x="118.1" y="180.3">RED</text>
<text x="127" y="180.3">RED</text>
<text x="50" y="190.1">GND</text>
</g>
<g font-size="1.8" fill="#848400">
<text x="180.5" y="25">5V_USB</text>
<text x="214.3" y="46.6">UDB_DM</text>
<text x="214.5" y="44">USB_DP</text>
<text x="140.6" y="95.8" transform="rotate(-90 140.6 95.8)">~{DISP_CE}</text>
<text x="132.9" y="96.8" transform="rotate(-90 132.9 96.8)">~{DISP_RST}</text>
<text x="143.1" y="97.2" transform="rotate(-90 143.1 97.2)">DISP_D/C</text>
<text x="145.6" y="97.8" transform="rotate(-90 145.6 97.8)">DISP_SDIN</text>
<text x="148.2" y="97.1" transform="rotate(-90 148.2 97.1)">DISP_SCK</text>
<text x="27.1" y="102.5">VIBR</text>
<text x="60.6" y="102.5">BUZZ</text>
<text x="180.2" y="134.2">BOOT0</text>
<text x="18.5" y="172.3">PWM_BLIGHT</text>
</g>
<g font-size="1.8" fill="#0000c2">
<text x="130" y="71.7">PCB</text>
<text x="135" y="71.7">view,</text>
<text x="140.7" y="71.7">left</text>
<text x="145.1" y="71.7">to</text>
<text x="148.2" y="71.7">right</text>
<text x="210.9" y="95.9">Keyboard</text>
</g>
<g font-size="1.8" fill="#000084">
<text x="239.8" y="89.8">{KEY_ROWS}</text>
<text x="223.5" y="91">KEY_ROWS</text>
<text x="247.9" y="150.8">{KEY_COLS}</text>
<text x="261.8" y="152">KEY_COLS</text>
</g>
<g font-size="1.8" fill="#008400">
<text x="254" y="97.4">ROW_1</text>
<text x="254" y="107.6">ROW_2</text>
<text x="254" y="117.8">ROW_3</text>
<text x="254" y="127.9">ROW_4</text>
<text x="254" y="138.1">ROW_5</text>
</g>
<g font-size="1.8">
<text x="212.1" y="148.2">COL_1</text>
<text x="224.8" y="148.2">COL_2</text>
<text x="237.5" y="148.2">COL_3</text>
</g>
</svg>
